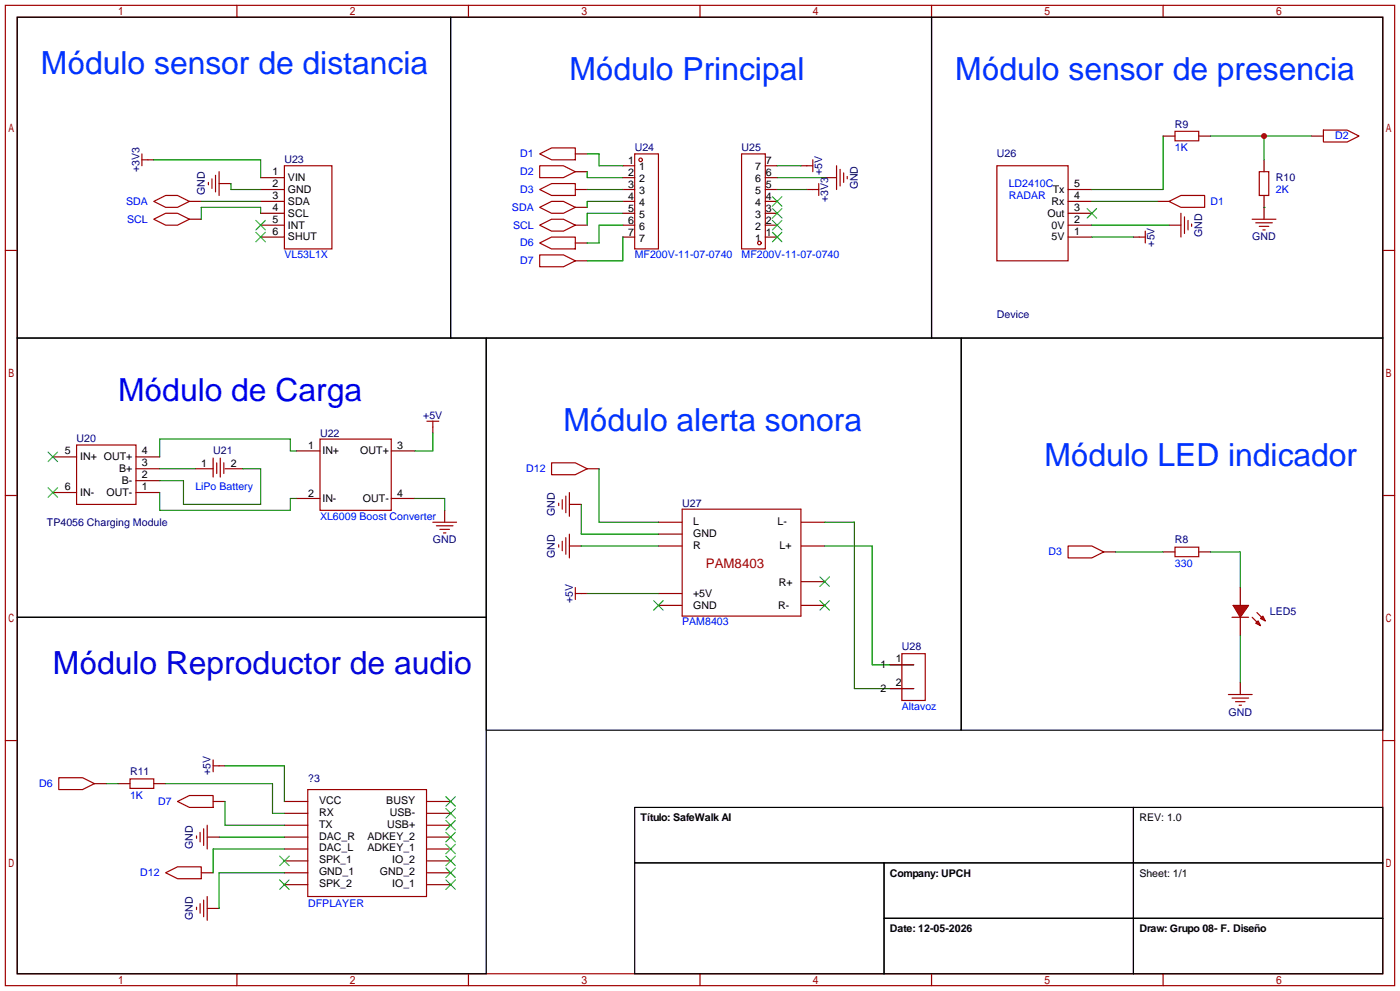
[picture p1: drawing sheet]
<svg xmlns="http://www.w3.org/2000/svg" width="299mm" height="212mm" viewBox="0 0 299 212" stroke-linecap="round" stroke-linejoin="round" font-family="sans-serif">
<g fill="none" stroke="#a10000" stroke-width=".25">
<path d="M1.1 1.1h297.2v209.6h-297.2zM3.7 3.7h292.1v204.5h-292.1zM50.7 1.1v2.6M100.2 1.1v2.6M149.7 1.1v2.6M199.3 1.1v2.6M248.8 1.1v2.6M30.4 32.9v2.5M30.4 34.2h1.2M44.6 39v.5M45.3 38.2v2.1M46.1 37.5v3.5"/>
<path d="M46.9 36.7v5.1M60.8 35.4h10.2v17.8h-10.2zM115.4 32.9l2.6-1.3h5.1v2.6h-5.1zM115.4 35.4h5.1l2.6 1.3-2.6 1.3h-5.1zM135.8 32.9h5v20.3h-5zM158.6 32.9h5.1v20.3h-5.1zM172.6 35.4h1.3M173.9 34.2v2.5M175.1 39.2v2.6M178.9 35.4v5.1M179.7 36.2v3.6M180.5 37v2"/>
<path d="M181.2 37.7v.5M213.2 35.4h15.3v20.4h-15.3zM1.1 53.5h2.6M32.9 43.1l2.5-1.3h2.6l2.5 1.3-2.5 1.2h-2.6zM173.9 40.5h1.2M250.1 43.1l2.5-1.3h5.1v2.5h-5.1zM295.8 53.5h2.5M16.4 95.1h12.7v12.7h-12.7zM45.6 97.9v4.1M46.4 98.9v2.3M47.1 97.9v4.1M47.9 98.9v2.3"/>
<path d="M68.5 93.9h15.2v15.2h-15.2zM91.3 90h2.6M92.6 90v1.3M1.1 105.9h2.6M92.6 111.6h5.1M93.3 112.4h3.6M94.1 113.2h2M94.9 113.9h.5M295.8 105.9h2.5M263.5 132h3.6M1.1 158.3h2.6M295.8 158.3h2.5"/>
<path d="M50.7 208.2v2.5M100.2 208.2v2.5M149.7 208.2v2.5M199.3 208.2v2.5M248.8 208.2v2.5"/>
<circle cx="137" cy="34.2" r=".38"/>
<circle cx="162.4" cy="51.9" r=".38"/>
</g>
<path d="M3.7 3.7h92.7v68.6h-92.7zM96.4 3.7h102.9v68.6h-102.9zM199.3 3.7h96.5v68.6h-96.5zM3.7 72.3h100.3v59.7h-100.3zM104 72.3h101.6v83.8h-101.6zM205.6 72.3h90.2v83.8h-90.2zM135.8 172.6h160v35.6h-160zM242.4 172.6v35.6M135.8 184.4h160M189.1 184.4v23.8M189.1 196.3h106.7" fill="none" stroke="#000" stroke-width=".25"/>
<g fill="none" stroke="#870000" stroke-width=".25">
<path d="M31.6 34.2h1.3M46.9 39.2h2.5M55.8 38h5M123.1 32.9h2.5M123.1 36.7h2.5M133.2 38h2.6M133.2 35.4h2.6M163.7 38h2.5M163.7 35.4h2.5M171.3 35.4h1.3M176.4 38h2.5M40.5 43.1h2.6"/>
<path d="M55.8 40.5h5M55.8 43.1h5M55.8 45.6h5M55.8 48.1h5M55.8 50.7h5M133.2 40.5h2.6M133.2 43.1h2.6M133.2 45.6h2.6M133.2 48.1h2.6M133.2 50.7h2.6M163.7 40.5h2.5M163.7 43.1h2.5"/>
<path d="M163.7 45.6h2.5M163.7 48.1h2.5M163.7 50.7h2.5M172.6 40.5h1.3M228.5 40.5h5.1M228.5 43.1h5.1M228.5 45.6h5.1M228.5 48.1h5.1M228.5 50.7h5.1M247.5 43.1h2.6M11.3 97.7h5.1M29.1 97.7h5.1"/>
<path d="M63.4 96.4h5.1M83.7 96.4h5.1M92.6 91.3v1.3M11.3 105.3h5.1M29.1 105.3h5.1M29.1 100.2h5.1M29.1 102.7h5.1M41.8 100.2h3.8M48.1 100.2h3.8M63.4 106.6h5.1M83.7 106.6h5.1M95.1 109.1v2.5"/>
<path d="M265.3 125.6v3.8M265.3 132v3.8"/>
</g>
<g fill="none" stroke="#3c3" stroke-width=".25">
<path d="M54.7 47.1l2.1 2M54.7 49.7l2.1 2M56.8 47.1l-2.1 2M56.8 49.7l-2.1 2M165.2 49.7l2.1 2M165.2 47.1l2.1 2M165.2 44.6l2.1 2M165.2 42l2.1 2.1M167.3 49.7l-2.1 2M167.3 47.1l-2.1 2M167.3 44.6l-2.1 2M167.3 42l-2.1 2.1"/>
<path d="M232.5 44.6l2.1 2M234.6 44.6l-2.1 2M10.3 96.6l2 2.1M12.3 96.6l-2 2.1M10.3 104.3l2 2M12.3 104.3l-2 2"/>
</g>
<g fill="none" stroke="#008700" stroke-width=".25">
<path d="M32.9 34.2h22.9v3.8M49.4 39.2v1.3h6.4M125.6 32.9h2.5v2.5h5.1M166.2 35.4h5.1M166.2 38h10.2M248.8 29.1v11.4h-15.2M43.1 43.1h12.7M166.2 40.5h6.4M233.6 43.1h13.9M63.4 96.4h-1.3v-2.5h-27.9v3.8M92.6 92.6v3.8h-3.8M34.2 100.2h7.6"/>
<path d="M34.2 105.3v3.8h27.9v-2.5h1.3M51.9 100.2h3.9v7.6h-16.6v-5.1h-5M88.8 106.6h6.3v2.5"/>
</g>
<g fill="#f00" stroke="#a10000" stroke-width=".25">
<path d="M263.8 129.4h3.3l-1.8 2.6z"/>
<path d="M270.1 131.7l.5 1-1-.5z"/>
<path d="M268.6 133.2l.5-.5 .5 1z"/>
</g>
<g fill="none" stroke="#a10000" stroke-width=".25">
<path d="M251.3 28.1h5.1v2h-5.1zM269.4 36.7h2v5.1h-2zM32.9 46.9l2.5-1.3h2.6l2.5 1.3-2.5 1.2h-2.6zM115.4 44.3l2.6-1.2h2.5l2.6 1.2-2.6 1.3h-2.5zM115.4 51.9l2.6-1.2h5.1v2.5h-5.1zM115.4 54.5h5.1l2.6 1.3-2.6 1.2h-5.1zM243.7 50.7h1.3M245 49.4v2.5M252.6 45.6v5.1M253.4 46.4v3.5M254.1 47.1v2M254.9 47.9v.5"/>
<path d="M267.8 46.9h5.1M268.6 47.6h3.6M269.4 48.4h2M270.1 49.1h.5M228.5 116.7h5.1l2.5 1.3-2.5 1.3h-5.1zM251.3 117h5.1v2h-5.1zM267.8 132l1.1 1M268.9 130.9l1 1.1M262.8 148.5h5M263.5 149.2h3.6M264.3 150h2M265 150.7h.6"/>
<path d="M12.6 166.2h5.1l2.5 1.3-2.5 1.3h-5.1zM38 171.3l2.5-1.2h5.1v2.5h-5.1zM65.8 168.8h25.4v22.8h-25.4z"/>
</g>
<g fill="none" stroke="#870000" stroke-width=".25">
<path d="M248.8 29.1h2.5M256.4 29.1h2.6M270.4 34.2v2.5M40.5 46.9h2.6M123.1 44.3h2.5M123.1 51.9h2.5M123.1 55.8h2.5M242.4 50.7h1.3M250.1 48.1h2.5M270.4 41.8v5.1M236.1 118h2.5M248.8 118h2.5"/>
<path d="M256.4 118h2.6M265.3 145.9v2.6M20.2 167.5h2.5M45.6 171.3h2.5M60.8 171.3h5M60.8 173.9h5M60.8 176.4h5M60.8 178.9h5M91.4 171.3h5M91.4 173.9h5M91.4 176.4h5M91.4 178.9h5"/>
<path d="M60.8 181.5h5M60.8 184h5M60.8 186.6h5M60.8 189.1h5M91.4 181.5h5M91.4 184h5M91.4 186.6h5M91.4 189.1h5"/>
</g>
<path d="M259 29.1h21.5M270.4 29.1v5.1M55.8 45.6v-1.3h-12.7v2.6M233.6 50.7h8.8M233.6 48.1h16.5M270.4 44.3h.1M238.6 118h10.2M259 118h6.3v7.6M265.3 135.8v10.1M48.1 171.3v5.1h12.7" fill="none" stroke="#008700" stroke-width=".25"/>
<g fill="none" stroke="#3c3" stroke-width=".25">
<path d="M95.4 170.3l2 2M95.4 172.8l2 2.1M95.4 175.4l2 2M95.4 177.9l2 2.1M97.4 170.3l-2 2M97.4 172.8l-2 2.1M97.4 175.4l-2 2M97.4 177.9l-2 2.1M59.8 183l2 2M59.8 188.1l2 2M61.8 183l-2 2M61.8 188.1l-2 2"/>
<path d="M95.4 180.5l2 2M95.4 183l2 2M95.4 185.5l2 2.1M95.4 188.1l2 2M97.4 180.5l-2 2M97.4 183l-2 2M97.4 185.5l-2 2.1M97.4 188.1l-2 2"/>
</g>
<circle cx="270.4" cy="29.1" r=".63" fill="#c00"/>
<g fill="none" stroke="#870000" stroke-width=".25">
<path d="M280.5 29.1h2.6M123.1 40.5h2.5M123.1 48.1h2.5M121.8 116.7h2.5M121.8 107.8h2.5M125.6 100.2h2.5M140.8 111.6h5M140.8 114.2h5M140.8 116.7h5M171.4 111.6h5M171.4 116.7h5M124.3 126.9h1.3"/>
<path d="M140.8 126.9h5M140.8 129.4h5M171.4 129.4h5M171.4 124.3h5M190.4 142.1h5.1M190.4 147.2h5.1M25.3 167.5h2.5M32.9 167.5h2.5M44.3 178.9h2.6M46.9 163.7h1.2M43.1 186.6h2.5M44.3 194.2h2.6"/>
</g>
<g fill="none" stroke="#a10000" stroke-width=".25">
<path d="M283.1 27.8h5.1l2.5 1.3-2.5 1.3h-5.1zM115.4 40.5l2.6-1.3h5.1v2.6h-5.1zM115.4 48.1l2.6-1.2h2.5l2.6 1.2-2.6 1.3h-2.5zM118 98.9h5.1l2.5 1.3-2.5 1.3h-5.1zM119.5 107.6v.5M119.5 116.5v.5M120.3 106.8v2M120.3 115.7v2M121 106v3.6M121 114.9v3.6M121.8 105.3v5.1M121.8 114.2v5.1"/>
<path d="M145.9 108.8h25.4v22.9h-25.4zM123.1 125.6v2.5M123.1 126.9h1.2M192.9 139.7h5v10h-5zM27.8 166.5h5.1v2h-5.1zM42 178.7v.5M42.8 177.9v2.1M43.6 177.2v3.5M44.3 176.4v5.1M45.6 162.4v2.6M45.6 163.7h1.3M35.4 186.6l2.6-1.3h5.1v2.5h-5.1z"/>
<path d="M42 193.9v.5M42.8 193.2v2M43.6 192.4v3.6M44.3 191.6v5.1"/>
</g>
<g fill="none" stroke="#008700" stroke-width=".25">
<path d="M125.6 36.7v1.3h7.6M125.6 40.5h7.6M133.2 48.1h-5.1v3.8h-2.5M133.2 43.1h-7.6v1.2M133.2 45.6h-7.6v2.5M133.2 50.7v5.1h-7.6M124.3 107.8v6.4h16.5M124.3 116.7h16.5M128.1 100.2v11.4h12.7M176.4 111.6h6.4v35.6h12.7M176.4 116.7h10.2v25.4h8.9M125.6 126.9h15.2"/>
<path d="M22.7 167.5h2.6M35.4 167.5h22.9v6.4h2.5M46.9 178.9h13.9M48.1 163.7h12.7v7.6M60.8 186.6h-13.9v7.6M60.8 181.5h-15.2v5.1"/>
</g>
<path d="M139.8 128.4l2.1 2M141.9 128.4l-2.1 2M175.4 123.3l2 2M175.4 128.4l2 2M177.4 123.3l-2 2M177.4 128.4l-2 2" fill="none" stroke="#3c3" stroke-width=".25"/>
<path d="M3.7 132h100.3v76.2h-100.3z" fill="none" stroke="#000" stroke-width=".25"/>
<g font-size="6.8" fill="#03f">
<text x="8.8" y="15.8">Módulo sensor de distancia</text>
<text x="121.8" y="17.1">Módulo Principal</text>
<text x="204.3" y="17.1">Módulo sensor de presencia</text>
<text x="120.5" y="92">Módulo alerta sonora</text>
<text x="223.4" y="99.7">Módulo LED indicador</text>
</g>
<text font-size="6.8" fill="#00f" x="25.3" y="85.7">Módulo de Carga</text>
<text font-size="6.8" fill="#00c" x="11.3" y="144.1">Módulo Reproductor de audio</text>
<text font-size="2.8" fill="#a00000" x="151" y="121.4">PAM8403</text>
<g font-size="2.3" fill="#000080">
<text x="251.3" y="27.3">R9</text>
<text x="60.8" y="34.9">U23</text>
<text x="135.8" y="32.3">U24</text>
<text x="158.6" y="32.3">U25</text>
<text x="213.2" y="33.6">U26</text>
<text x="29.8" y="36.8" transform="rotate(-90 29.8 36.8)">+3V3</text>
<text x="43.8" y="41.8" transform="rotate(-90 43.8 41.8)">GND</text>
<text x="175.9" y="37.5" transform="rotate(-90 175.9 37.5)">+5V</text>
<text x="183.5" y="40.5" transform="rotate(-90 183.5 40.5)">GND</text>
<text x="272.9" y="38.7">R10</text>
<text x="177.1" y="43.2" transform="rotate(-90 177.1 43.2)">+3V3</text>
<text x="247" y="52.7" transform="rotate(-90 247 52.7)">+5V</text>
<text x="257.1" y="50.7" transform="rotate(-90 257.1 50.7)">GND</text>
<text x="267.9" y="51.4">GND</text>
<text x="213.2" y="67.9">Device</text>
<text x="90.5" y="89.5">+5V</text>
<text x="16.4" y="94.6">U20</text>
<text x="68.5" y="93.3">U22</text>
<text x="45.6" y="97.1">U21</text>
<text x="10" y="112.4">TP4056 Charging Module</text>
<text x="118.7" y="110.3" transform="rotate(-90 118.7 110.3)">GND</text>
<text x="145.9" y="108.3">U27</text>
<text x="92.6" y="116.2">GND</text>
<text x="118.7" y="119.2" transform="rotate(-90 118.7 119.2)">GND</text>
<text x="251.3" y="116.2">R8</text>
<text x="122.5" y="128.9" transform="rotate(-90 122.5 128.9)">+5V</text>
<text x="271.7" y="131.4">LED5</text>
<text x="192.9" y="139">U28</text>
<text x="262.8" y="153">GND</text>
<text x="27.8" y="165.7">R11</text>
<text x="45" y="165.8" transform="rotate(-90 45 165.8)">+5V</text>
<text x="65.9" y="167.2">?3</text>
<text x="41.2" y="181.5" transform="rotate(-90 41.2 181.5)">GND</text>
<text x="41.2" y="196.7" transform="rotate(-90 41.2 196.7)">GND</text>
</g>
<g font-size="2.3" fill="#00f">
<text x="285.6" y="29.8">D2</text>
<text x="111.3" y="33.6">D1</text>
<text x="251.3" y="32.3">1K</text>
<text x="111.3" y="37.4">D2</text>
<text x="111.3" y="41.2">D3</text>
<text x="215.8" y="40">LD2410C</text>
<text x="272.9" y="41.2">2K</text>
<text x="27" y="43.8">SDA</text>
<text x="27.2" y="47.6">SCL</text>
<text x="109.5" y="45">SDA</text>
<text x="215.8" y="42.5">RADAR</text>
<text x="259" y="43.8">D1</text>
<text x="109.8" y="48.9">SCL</text>
<text x="111.3" y="52.7">D6</text>
<text x="60.8" y="55.2">VL53L1X</text>
<text x="111.3" y="56.5">D7</text>
<text x="135.8" y="55.2">MF200V-11-07-0740</text>
<text x="158.6" y="55.2">MF200V-11-07-0740</text>
<text x="112.6" y="100.9">D12</text>
<text x="41.8" y="104.7">LiPo Battery</text>
<text x="68.5" y="111.1">XL6009 Boost Converter</text>
<text x="224.3" y="118.7">D3</text>
<text x="251.3" y="121.2">330</text>
<text x="145.9" y="133.7">PAM8403</text>
<text x="192.9" y="151.7">Altavoz</text>
<text x="8.4" y="168.2">D6</text>
<text x="27.8" y="170.8">1K</text>
<text x="33.8" y="172">D7</text>
<text x="30" y="187.3">D12</text>
<text x="65.9" y="193.9">DFPLAYER</text>
</g>
<g font-size="2.3">
<text x="134.4" y="35.1">1</text>
<text x="163.8" y="35.1">7</text>
<text x="58.3" y="37.4">1</text>
<text x="58.3" y="40">2</text>
<text x="61.6" y="38.7">VIN</text>
<text x="61.6" y="41.2">GND</text>
<text x="134.4" y="37.7">2</text>
<text x="134.4" y="40.2">3</text>
<text x="136.7" y="36.4">1</text>
<text x="136.7" y="38.9">2</text>
<text x="136.7" y="41.5">3</text>
<text x="161.5" y="41.5">5</text>
<text x="161.5" y="38.9">6</text>
<text x="161.5" y="36.4">7</text>
<text x="163.8" y="40.2">5</text>
<text x="163.8" y="37.7">6</text>
<text x="225.2" y="41.2">Tx</text>
<text x="229.7" y="40">5</text>
<text x="58.3" y="42.5">3</text>
<text x="58.3" y="45">4</text>
<text x="58.3" y="47.6">5</text>
<text x="61.6" y="43.8">SDA</text>
<text x="61.6" y="46.3">SCL</text>
<text x="134.4" y="42.7">4</text>
<text x="134.4" y="45.3">5</text>
<text x="134.4" y="47.8">6</text>
<text x="136.7" y="44">4</text>
<text x="136.7" y="46.6">5</text>
<text x="161.5" y="46.6">3</text>
<text x="161.5" y="44">4</text>
<text x="163.8" y="47.8">2</text>
<text x="163.8" y="45.3">3</text>
<text x="163.8" y="42.7">4</text>
<text x="224.1" y="46.3">Out</text>
<text x="224.9" y="43.8">Rx</text>
<text x="229.7" y="47.6">2</text>
<text x="229.7" y="45">3</text>
<text x="229.7" y="42.5">4</text>
<text x="58.3" y="50.1">6</text>
<text x="61.6" y="48.9">INT</text>
<text x="61.6" y="51.4">SHUT</text>
<text x="134.4" y="50.4">7</text>
<text x="136.7" y="49.1">6</text>
<text x="136.7" y="51.6">7</text>
<text x="161.5" y="51.6">1</text>
<text x="161.5" y="49.1">2</text>
<text x="163.8" y="50.4">1</text>
<text x="224.9" y="51.4">5V</text>
<text x="224.9" y="48.9">0V</text>
<text x="229.7" y="50.1">1</text>
<text x="13.9" y="97.1">5</text>
<text x="17.1" y="98.4">IN+ OUT+</text>
<text x="25.5" y="100.9">B+</text>
<text x="30.4" y="97.1">4</text>
<text x="30.4" y="99.7">3</text>
<text x="43.1" y="99.9">1</text>
<text x="49.4" y="99.9">2</text>
<text x="65.9" y="96.1">1</text>
<text x="69" y="97.1">IN+</text>
<text x="77.1" y="97.1">OUT+</text>
<text x="85" y="96.1">3</text>
<text x="13.9" y="104.7">6</text>
<text x="17.1" y="106">IN-</text>
<text x="22.8" y="106">OUT-</text>
<text x="26.1" y="103.5">B-</text>
<text x="30.4" y="102.2">2</text>
<text x="30.4" y="104.7">1</text>
<text x="65.9" y="106.2">2</text>
<text x="69" y="107.3">IN-</text>
<text x="77.6" y="107.3">OUT-</text>
<text x="85" y="106.2">4</text>
<text x="148.3" y="112.3">L</text>
<text x="166.3" y="112.3">L-</text>
<text x="148.3" y="114.9">GND</text>
<text x="148.3" y="117.4">R</text>
<text x="166.7" y="117.4">L+</text>
<text x="166.6" y="125.3">R+</text>
<text x="148.3" y="127.6">+5V</text>
<text x="148.3" y="130.1">GND</text>
<text x="166.4" y="130.1">R-</text>
<text x="188.4" y="142.8">1</text>
<text x="191.6" y="141.6">1</text>
<text x="188.4" y="147.9">2</text>
<text x="191.6" y="146.6">2</text>
<text x="68.3" y="171.8">VCC</text>
<text x="82.6" y="171.8">BUSY</text>
<text x="68.3" y="174.4">RX</text>
<text x="68.3" y="176.9">TX</text>
<text x="68.3" y="179.5">DAC_R</text>
<text x="78.6" y="179.5">ADKEY_2</text>
<text x="82.8" y="176.9">USB+</text>
<text x="83.4" y="174.4">USB-</text>
<text x="137" y="175.6">Título: SafeWalk AI</text>
<text x="243.7" y="175.6">REV: 1.0</text>
<text x="68.3" y="182">DAC_L</text>
<text x="68.3" y="184.5">SPK_1</text>
<text x="78.6" y="182">ADKEY_1</text>
<text x="83.9" y="184.5">IO_2</text>
<text x="68.3" y="187.1">GND_1</text>
<text x="68.3" y="189.6">SPK_2</text>
<text x="81.3" y="187.1">GND_2</text>
<text x="83.9" y="189.6">IO_1</text>
<text x="190.4" y="187.4">Company: UPCH</text>
<text x="243.7" y="187.4">Sheet: 1/1</text>
<text x="190.4" y="199.3">Date: 12-05-2026</text>
<text x="243.7" y="199.3">Draw: Grupo 08- F. Diseño</text>
</g>
</svg>
